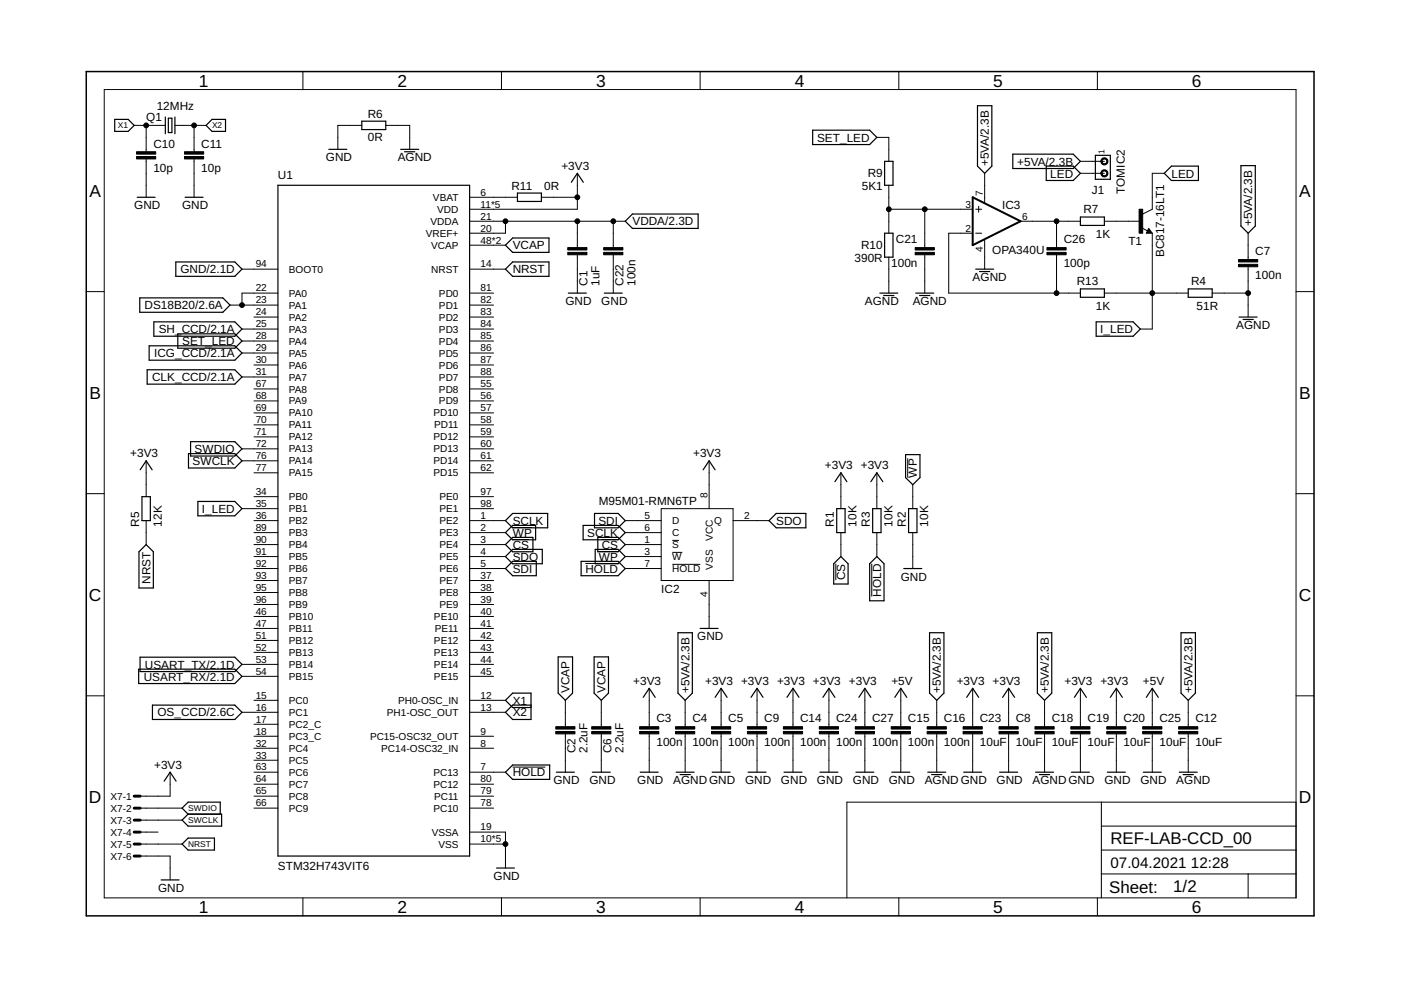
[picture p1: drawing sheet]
<svg xmlns="http://www.w3.org/2000/svg" width="297mm" height="210mm" viewBox="0 0 297 210" stroke-linecap="round" stroke-linejoin="round" font-family="sans-serif">
<g fill="none" stroke="#000" stroke-width=".21">
<path d="M22.1 19h252.7v171.4h-252.7zM64.2 15.2v3.8M106.3 15.2v3.8M148.4 15.2v3.8M190.6 15.2v3.8M232.7 15.2v3.8M28.4 26.6h6.7M31 26.6v5.6M31 33.7v8.1M37.1 26.6h6.6M41.1 26.6v5.6M41.1 33.7v8.1"/>
<path d="M76.7 26.6h-5.1v5.1M81.8 26.6h5.1v5.1M122.4 36.7v7.7h-22.8M185.9 29.1h2.5v5.1M188.4 39.3v10.1M208.8 36.7v6.3M229.1 34.2h5M229.1 36.7h5M246.8 36.7h-2.5v7.7l-2 1M51.3 57.1h7.6M99.6 41.8h10.1M99.6 46.9h33"/>
<path d="M99.6 57.1h7.6M99.6 52h7.6M107.2 46.9v2.5h-7.6M114.8 41.8h7.6M122.4 46.9v5.6M122.4 54v8.1M130 46.9v5.6M130 54v8.1M188.4 44.4h17.8M188.4 54.5v7.6M196.1 44.4v8.1M196.1 54v8.1"/>
<path d="M206.2 49.4h-5.1v12.7h28M206.9 44.4h1.2M206.9 49.4h1.2M207.5 43.7v1.3M208.8 50.8v6.3M216.4 46.9h12.7M224 46.9v5.6M224 54v8.1M234.1 46.9h7.7M242.1 48.3l1.2 .7M243.5 48.4l.8 1h-1.3zM244.3 49.4v20.4h-2.5"/>
<path d="M264.6 49.4v5.6M264.6 56.6v10.6M18.3 61.8h3.8M48.8 64.7h10.1M51.3 69.8h7.6M51.3 72.3h7.6M51.3 74.8h7.6M51.3 79.9h7.6M53.8 67.2h5.1M53.8 77.4h5.1M58.9 62.1h-7.6v2.6M99.6 62.1h5"/>
<path d="M99.6 64.7h5M99.6 67.2h5M99.6 69.8h5M99.6 72.3h5M99.6 74.8h5M99.6 77.4h5M99.6 79.9h5M234.1 62.1h17.8M257 62.1h7.6M274.8 61.8h3.8M31 97.7v7.6M51.3 95.2h7.6"/>
<path d="M51.3 97.7h7.6M53.8 82.5h5.1M53.8 85h5.1M53.8 87.5h5.1M53.8 90.1h5.1M53.8 92.6h5.1M99.6 82.5h5M99.6 85h5M99.6 87.5h5M99.6 90.1h5M99.6 92.6h5M99.6 95.2h5"/>
<path d="M99.6 97.7h5M150.3 97.7v10.1M192.4 97.2v4.1M18.3 104.7h3.8M31 110.4v5.1M51.3 107.8h7.6M53.8 110.4h5.1M53.8 112.9h5.1M53.8 115.5h5.1M53.8 118h5.1M53.8 105.3h5.1M53.8 100.2h5.1"/>
<path d="M99.6 110.4h7.6M99.6 112.9h7.6M99.6 115.5h7.6M99.6 118h7.6M99.6 105.3h5M99.6 107.8h5M99.6 100.2h5M108.7 111.8h4.1M108.7 114.4h3.5M124.1 119.5h6.9M127 116.9h4M127.6 114.4h3.4"/>
<path d="M132.6 110.4h7.6M132.6 112.9h7.6M132.6 115.5h7.6M132.6 118h7.6M140.2 107.8h15.2v15.3h-15.2zM142.5 114.6h1.5M142.5 117.1h2.2M142.5 119.7h6M155.4 110.4h7.6M177.2 119.5v3.5M178.3 100.2v7.6M178.3 112.9v5.1"/>
<path d="M184.8 119.5v7M185.9 100.2v7.6M185.9 112.9v5.1M193.5 102.8v5M193.5 112.9v7.6M274.8 104.7h3.8M53.8 120.5h5.1M53.8 123.1h5.1M53.8 125.6h5.1M53.8 128.2h5.1M53.8 130.7h5.1M53.8 133.2h5.1"/>
<path d="M53.8 135.8h5.1M53.8 138.3h5.1M99.6 120.5h7.6M99.6 123.1h5M99.6 125.6h5M99.6 128.2h5M99.6 130.7h5M99.6 133.2h5M99.6 135.8h5M99.6 138.3h5M132.6 120.5h7.6M150.3 123.1v10.1"/>
<path d="M18.3 147.5h3.8M51.3 151h7.6M51.3 140.9h7.6M51.3 143.4h7.6M53.8 158.6h5.1M53.8 156.1h5.1M53.8 148.5h5.1M53.8 153.6h5.1M99.6 158.6h5M99.6 156.1h5M99.6 148.5h7.6M99.6 151h7.6"/>
<path d="M99.6 140.9h5M99.6 143.4h5M119.9 148.5v5.6M119.9 155.6v8.1M127.5 148.5v5.6M127.5 155.6v8.1M137.6 145.9v8.2M137.6 155.6v8.1M145.3 148.5v5.6M145.3 155.6v8.1M152.9 145.9v8.2M152.9 155.6v8.1"/>
<path d="M160.5 145.9v8.2M160.5 155.6v8.1M168.1 145.9v8.2M168.1 155.6v8.1M175.7 145.9v8.2M175.7 155.6v8.1M183.4 145.9v8.2M183.4 155.6v8.1M191 145.9v8.2M191 155.6v8.1M198.6 148.5v5.6M198.6 155.6v8.1"/>
<path d="M206.2 145.9v8.2M206.2 155.6v8.1M213.8 145.9v8.2M213.8 155.6v8.1M221.5 148.5v5.6M221.5 155.6v8.1M229.1 145.9v8.2M229.1 155.6v8.1M236.7 145.9v8.2M236.7 155.6v8.1M244.3 145.9v8.2M244.3 155.6v8.1"/>
<path d="M251.9 148.5v5.6M251.9 155.6v8.1M274.8 147.5h3.8M29.7 179h8.9M29.7 176.4h3.8M29.7 171.3h8.9M29.7 173.9h8.9M36.1 163.7v5.1h-6.4M53.8 163.7h5.1M53.8 161.2h5.1M53.8 166.3h5.1M53.8 168.8h5.1"/>
<path d="M53.8 171.3h5.1M99.6 163.7h7.6M99.6 179h7.6M99.6 176.4h7.6v7.6M99.6 166.3h5M99.6 168.8h5M99.6 171.3h5M108.7 162.6h6.9M233.5 170.1v20.3M233.5 175.2h41.3M274.8 170.1h-95.2v20.3M29.7 181.5h6.4v5.1"/>
<path d="M64.2 190.4v3.8M106.3 190.4v3.8M148.4 190.4v3.8M190.6 190.4v3.8M232.7 190.4v3.8M233.5 185.3h41.3M233.5 180.2h41.3M264.6 185.3v5.1"/>
</g>
<g fill="none" stroke="#000" stroke-width=".25">
<path d="M24.3 25.3h2.9l1.2 1.3-1.2 1.3h-2.9zM35.1 24.8v3.6M35.7 25.1h.7v3h-.7zM37.1 24.8v3.6M43.7 26.6l1.3-1.3h2.8v2.6h-2.8zM58.9 39.3h40.7v142.2h-40.7zM69.7 31.7h3.8M76.7 25.7h5.1v1.8h-5.1zM85 31.7h3.8M85.8 32.2h2.1M121.1 38.7l1.3-2 1.3 2M172.3 27.6h12.1l1.5 1.5-1.5 1.5h-12.1z"/>
<path d="M187.6 34.2h1.7v5.1h-1.7zM207.2 22.4h3.1v12.8l-1.5 1.5-1.6-1.5zM214.7 32.7h12.8l1.6 1.5-1.6 1.5h-12.8zM221.8 35.2h5.7l1.6 1.5-1.6 1.6h-5.7zM232.2 32.9h3.2v5.1h-3.2zM246.8 36.7l1.6-1.5h5.7v3.1h-5.7zM263.1 35.1h3v12.8l-1.5 1.5-1.5-1.5zM29.1 41.8h3.8M37.3 55.5h12.5l1.5 1.6-1.5 1.5h-12.5zM39.2 41.8h3.9M107.2 57.1l1.5-1.6h7.7v3.1h-7.7zM107.2 52l1.5-1.5h7.7v3h-7.7z"/>
<path d="M109.7 40.9h5.1v1.8h-5.1zM132.6 46.9l1.5-1.5h13.9v3h-13.9zM187.6 49.4h1.7v5.1h-1.7zM206.9 57.1h3.8M207.7 57.6h2.1M229.1 46h5v1.8h-5zM243.5 48.9l.2 .3h-.4l.2-.5 .6 .6h-.8M29.6 63.2h17.6l1.6 1.5-1.6 1.5h-17.6zM31.2 78.4h18.6l1.5 1.5-1.5 1.5h-18.6zM31.6 73.3h18.2l1.5 1.5-1.5 1.6h-18.2zM32.6 68.2h17.2l1.5 1.6-1.5 1.5h-17.2zM37.7 70.8h12.1l1.5 1.5-1.5 1.5h-12.1z"/>
<path d="M120.5 62.1h3.8M128.1 62.1h3.8M186.5 62.1h3.9M187.3 62.7h2.2M194.2 62.1h3.8M195 62.7h2.1M229.1 61.3h5v1.7h-5zM232.4 68.2h7.8l1.6 1.6-1.6 1.5h-7.8zM251.9 61.3h5.1v1.7h-5.1zM262.7 67.2h3.8M263.5 67.7h2.2M29.7 99.6l1.3-1.9 1.3 1.9"/>
<path d="M40 96.2h9.8l1.5 1.5-1.5 1.5h-9.8zM40.4 93.6h9.4l1.5 1.6-1.5 1.5h-9.4zM149.1 99.6l1.2-1.9 1.3 1.9M192 96.4h3.1v4.9l-1.6 1.5-1.5-1.5zM30.1 105.3h1.8v5.1h-1.8zM31 115.5l1.5 1.5v7.7h-3v-7.7zM42 106.3h7.8l1.5 1.5-1.5 1.6h-7.8zM107.2 110.4l1.5-1.5h7.4v3h-7.4zM107.2 118l1.5-1.5h6.3v3h-6.3zM107.2 112.9l1.5-1.5h4.9v3h-4.9zM107.2 115.5l1.5-1.6h4.3v3.1h-4.3zM123.2 119h7.8l1.6 1.5-1.6 1.6h-7.8z"/>
<path d="M123.6 111.4h7.4l1.6 1.5-1.6 1.5h-7.4zM126 108.9h5l1.6 1.5-1.6 1.5h-5zM126.2 116.5h4.8l1.6 1.5-1.6 1.5h-4.8zM126.7 113.9h4.3l1.6 1.6-1.6 1.5h-4.3zM163 110.4l1.6-1.5h6.3v3h-6.3zM177 102.1l1.3-1.9 1.3 1.9M177.4 107.8h1.8v5.1h-1.8zM178.3 118l1.5 1.5v4.3h-3v-4.3zM184.6 102.1l1.3-1.9 1.3 1.9M185 107.8h1.8v5.1h-1.8zM185.9 118l1.5 1.5v7.9h-3v-7.9zM192.6 107.8h1.8v5.1h-1.8z"/>
<path d="M29.7 139.3h20.1l1.5 1.6-1.5 1.5h-20.1zM107.2 120.5l1.5-1.5h5v3.1h-5zM118.3 139.3h3.1v7.7l-1.5 1.5-1.6-1.5zM126 139.3h3v7.7l-1.5 1.5-1.5-1.5zM143.7 134.2h3.1v12.8l-1.5 1.5-1.6-1.5zM148.4 133.2h3.9M191.6 120.5h3.8M197.1 134.2h3v12.8l-1.5 1.5-1.5-1.5zM219.9 134.2h3.1v12.8l-1.5 1.5-1.6-1.5zM250.4 134.2h3v12.8l-1.5 1.5-1.5-1.5zM29.4 141.9h20.4l1.5 1.5-1.5 1.5h-20.4zM32.3 149.5h17.5l1.5 1.5-1.5 1.5h-17.5z"/>
<path d="M112.6 149.5h-3.9l-1.5 1.5 1.5 1.5h3.9v-5.5h-3.9l-1.5 1.5 1.5 1.5h3.9M136.4 147.8l1.2-1.9 1.3 1.9M151.6 147.8l1.3-1.9 1.3 1.9M159.2 147.8l1.3-1.9 1.3 1.9M166.9 147.8l1.2-1.9 1.3 1.9M174.5 147.8l1.2-1.9 1.3 1.9M182.1 147.8l1.3-1.9 1.2 1.9M189.7 147.8l1.3-1.9 1.3 1.9M205 147.8l1.2-1.9 1.3 1.9M212.6 147.8l1.2-1.9 1.3 1.9M227.8 147.8l1.3-1.9 1.2 1.9M235.4 147.8l1.3-1.9 1.3 1.9"/>
<path d="M243 147.8l1.3-1.9 1.3 1.9M34.8 165.6l1.3-1.9 1.2 1.9M38.6 179l1.3-1.3h5.6v2.5h-5.6zM38.6 173.9l1.3-1.3h7.1v2.6h-7.1zM39.9 172.6l-1.3-1.3 1.3-1.2h6.8v2.5M107.2 163.7l1.5-1.5h7.8v3h-7.8zM118 163.7h3.8M125.6 163.7h3.8M135.7 163.7h3.9M143.4 163.7h3.8M144.2 164.2h2.2M151 163.7h3.8"/>
<path d="M158.6 163.7h3.8M166.2 163.7h3.8M173.8 163.7h3.9M181.5 163.7h3.8M189.1 163.7h3.8M196.7 163.7h3.8M197.5 164.2h2.2M204.3 163.7h3.8M211.9 163.7h3.9M219.6 163.7h3.8M220.4 164.2h2.1M227.2 163.7h3.8"/>
<path d="M234.8 163.7h3.8M242.4 163.7h3.8M250 163.7h3.8M250.8 164.2h2.2M34.2 186.6h3.8M105.3 184h3.8"/>
</g>
<g fill="#000" stroke="#000" stroke-width=".21">
<path d="M29 33.2h4v.5h-4zM29 32.2h4v.5h-4zM39.1 33.2h4.1v.5h-4.1zM39.1 32.2h4.1v.5h-4.1zM120.4 53.5h4v.5h-4zM120.4 52.5h4v.5h-4zM128 53.5h4.1v.5h-4.1zM128 52.5h4.1v.5h-4.1zM194 53.5h4.1v.5h-4.1zM194 52.5h4.1v.5h-4.1zM222 53.5h4v.5h-4zM222 52.5h4v.5h-4z"/>
<path d="M241.5 44.4h.8v5h-.8zM262.6 56h4.1v.6h-4.1zM262.6 55h4.1v.5h-4.1zM117.8 155.1h4.1v.5h-4.1zM117.8 154.1h4.1v.5h-4.1zM125.5 155.1h4v.5h-4zM125.5 154.1h4v.5h-4zM135.6 155.1h4.1v.5h-4.1zM135.6 154.1h4.1v.5h-4.1zM143.2 155.1h4.1v.5h-4.1zM143.2 154.1h4.1v.5h-4.1zM150.9 155.1h4v.5h-4z"/>
<path d="M150.9 154.1h4v.5h-4zM158.5 155.1h4v.5h-4zM158.5 154.1h4v.5h-4zM166.1 155.1h4.1v.5h-4.1zM166.1 154.1h4.1v.5h-4.1zM173.7 155.1h4.1v.5h-4.1zM173.7 154.1h4.1v.5h-4.1zM181.3 155.1h4.1v.5h-4.1zM181.3 154.1h4.1v.5h-4.1zM189 155.1h4v.5h-4zM189 154.1h4v.5h-4zM196.6 155.1h4v.5h-4z"/>
<path d="M196.6 154.1h4v.5h-4zM204.2 155.1h4.1v.5h-4.1zM204.2 154.1h4.1v.5h-4.1zM211.8 155.1h4.1v.5h-4.1zM211.8 154.1h4.1v.5h-4.1zM219.4 155.1h4.1v.5h-4.1zM219.4 154.1h4.1v.5h-4.1zM227 155.1h4.1v.5h-4.1zM227 154.1h4.1v.5h-4.1zM234.7 155.1h4v.5h-4zM234.7 154.1h4v.5h-4zM242.3 155.1h4v.5h-4z"/>
<path d="M242.3 154.1h4v.5h-4zM249.9 155.1h4.1v.5h-4.1zM249.9 154.1h4.1v.5h-4.1z"/>
</g>
<path d="M28.4 168.8h1.3M28.4 171.3h1.3M28.4 173.9h1.3M28.4 176.4h1.3M28.4 179h1.3M28.4 181.5h1.3" fill="none" stroke="#000" stroke-width=".61"/>
<path d="M206.2 41.8l10.2 5.1-10.2 5.1z" fill="none" stroke="#000" stroke-width=".42"/>
<path d="M18.3 15.2h260.3v179h-260.3z" fill="none" stroke="#000" stroke-width=".32"/>
<g fill="#000" stroke="#000" stroke-width=".21">
<path d="M233.6 33.7a.76 .76 0 0 1 1.2 .1 .76 .76 0 0 1-.5 1.2 .76 .76 0 0 1-.9-.8h.2a.51 .51 0 0 1 .7-.5 .51 .51 0 0 1 .2 .8 .51 .51 0 0 1-.8-.1l-.1-.2h-.2z" fill-rule="evenodd"/>
<path d="M233.6 36.3a.76 .76 0 0 1 1.2 .1 .76 .76 0 0 1-.5 1.1 .76 .76 0 0 1-.9-.8h.2a.51 .51 0 0 1 .7-.5 .51 .51 0 0 1 .2 .9 .51 .51 0 0 1-.8-.2l-.1-.2h-.2z" fill-rule="evenodd"/>
<circle cx="31" cy="26.6" r=".51"/>
<circle cx="41.1" cy="26.6" r=".51"/>
<circle cx="107.2" cy="46.9" r=".51"/>
<circle cx="122.4" cy="46.9" r=".51"/>
<circle cx="122.4" cy="41.8" r=".51"/>
<circle cx="130" cy="46.9" r=".51"/>
<circle cx="188.4" cy="44.4" r=".51"/>
<circle cx="196.1" cy="44.4" r=".51"/>
<circle cx="224" cy="46.9" r=".51"/>
<circle cx="51.3" cy="64.7" r=".51"/>
<circle cx="224" cy="62.1" r=".51"/>
<circle cx="244.3" cy="62.1" r=".51"/>
<circle cx="264.6" cy="62.1" r=".51"/>
<circle cx="107.2" cy="179" r=".51"/>
</g>
<g font-size="3.7">
<text x="42.1" y="18.4">1</text>
<text x="84.3" y="18.4">2</text>
<text x="126.4" y="18.4">3</text>
<text x="168.5" y="18.4">4</text>
<text x="210.6" y="18.4">5</text>
<text x="252.7" y="18.4">6</text>
<text x="19" y="41.7">A</text>
<text x="275.5" y="41.7">A</text>
<text x="19" y="84.5">B</text>
<text x="275.5" y="84.5">B</text>
<text x="18.9" y="127.4">C</text>
<text x="275.4" y="127.4">C</text>
<text x="18.9" y="170.2">D</text>
<text x="275.4" y="170.2">D</text>
<text x="42.1" y="193.6">1</text>
<text x="84.3" y="193.6">2</text>
<text x="126.4" y="193.6">3</text>
<text x="168.5" y="193.6">4</text>
<text x="210.6" y="193.6">5</text>
<text x="252.7" y="193.6">6</text>
</g>
<g font-size="3.6">
<text x="235.4" y="179">REF-LAB-CCD_00</text>
<text x="235.2" y="189.2">Sheet:</text>
<text x="248.8" y="189.1">1/2</text>
</g>
<g font-size="3.2">
<text x="235.4" y="184">07.04.2021</text>
<text x="252.5" y="184">12:28</text>
</g>
<g font-size="2.5">
<text x="33.2" y="23.3">12MHz</text>
<text x="31" y="25.6">Q1</text>
<text x="78" y="29.9">0R</text>
<text x="78" y="25.1">R6</text>
<text x="32.5" y="31.3">C10</text>
<text x="42.7" y="31.3">C11</text>
<text x="69.1" y="34.2">GND</text>
<text x="84.3" y="34.2">AGND</text>
<text x="119" y="36">+3V3</text>
<text x="173.2" y="30">SET_LED</text>
<text x="209.6" y="35.2" transform="rotate(-90 209.6 35.2)">+5VA/2.3B</text>
<text x="215.7" y="35.1">+5VA/2.3B</text>
<text x="32.5" y="36.4">10p</text>
<text x="42.7" y="36.4">10p</text>
<text x="58.9" y="38">U1</text>
<text x="108.4" y="40.3">R11</text>
<text x="115.4" y="40.3">0R</text>
<text x="182.7" y="40.3">5K1</text>
<text x="184" y="37.5">R9</text>
<text x="222.7" y="37.6">LED</text>
<text x="231.5" y="41.1">J1</text>
<text x="238.5" y="41.1" transform="rotate(-90 238.5 41.1)">TOMIC2</text>
<text x="248.4" y="37.6">LED</text>
<text x="28.5" y="44.4">GND</text>
<text x="38.6" y="44.4">GND</text>
<text x="134.1" y="47.8">VDDA/2.3D</text>
<text x="212.5" y="44.2">IC3</text>
<text x="229.7" y="45.1">R7</text>
<text x="265.5" y="47.9" transform="rotate(-90 265.5 47.9)">+5VA/2.3B</text>
<text x="108.7" y="52.9">VCAP</text>
<text x="182.6" y="52.7">R10</text>
<text x="189.9" y="51.6">C21</text>
<text x="210.4" y="53.8">OPA340U</text>
<text x="225.5" y="51.6">C26</text>
<text x="232.4" y="50.5">1K</text>
<text x="239.2" y="52">T1</text>
<text x="38.2" y="58">GND/2.1D</text>
<text x="108.7" y="58">NRST</text>
<text x="181.2" y="55.5">390R</text>
<text x="188.9" y="56.7">100n</text>
<text x="206.2" y="59.6">AGND</text>
<text x="225.5" y="56.7">100p</text>
<text x="246.9" y="54.5" transform="rotate(-90 246.9 54.5)">BC817-16LT1</text>
<text x="266.2" y="59.2">100n</text>
<text x="266.2" y="54.1">C7</text>
<text x="30.6" y="65.6">DS18B20/2.6A</text>
<text x="119.9" y="64.7">GND</text>
<text x="124.6" y="60.6" transform="rotate(-90 124.6 60.6)">C1</text>
<text x="127.1" y="60.6" transform="rotate(-90 127.1 60.6)">1uF</text>
<text x="127.5" y="64.7">GND</text>
<text x="132.2" y="60.6" transform="rotate(-90 132.2 60.6)">C22</text>
<text x="134.7" y="60.6" transform="rotate(-90 134.7 60.6)">100n</text>
<text x="183.4" y="64.7">AGND</text>
<text x="193.5" y="64.7">AGND</text>
<text x="228.3" y="60.3">R13</text>
<text x="232.4" y="65.7">1K</text>
<text x="252.5" y="60.3">R4</text>
<text x="253.7" y="65.7">51R</text>
<text x="33.7" y="70.7">SH_CCD/2.1A</text>
<text x="233.3" y="70.7">I_LED</text>
<text x="262.1" y="69.8">AGND</text>
<text x="32.7" y="75.7">ICG_CCD/2.1A</text>
<text x="38.6" y="73.2">SET_LED</text>
<text x="32.3" y="80.8">CLK_CCD/2.1A</text>
<text x="27.6" y="96.9">+3V3</text>
<text x="40.8" y="98.6">SWCLK</text>
<text x="41.3" y="96">SWDIO</text>
<text x="147" y="96.9">+3V3</text>
<text x="174.9" y="99.5">+3V3 +3V3</text>
<text x="194.4" y="101.3" transform="rotate(-90 194.4 101.3)">WP</text>
<text x="127" y="107.1">M95M01-RMN6TP</text>
<text x="29.5" y="111.7" transform="rotate(-90 29.5 111.7)">R5</text>
<text x="34.3" y="111.7" transform="rotate(-90 34.3 111.7)">12K</text>
<text x="42.8" y="108.7">I_LED</text>
<text x="108.7" y="111.3">SCLK</text>
<text x="108.7" y="113.8">WP</text>
<text x="124.5" y="113.8">SCLK</text>
<text x="126.9" y="111.3">SDI</text>
<text x="164.6" y="111.3">SDO</text>
<text x="176.8" y="111.7" transform="rotate(-90 176.8 111.7)">R1</text>
<text x="181.6" y="111.7" transform="rotate(-90 181.6 111.7)">10K</text>
<text x="184.4" y="111.7" transform="rotate(-90 184.4 111.7)">R3</text>
<text x="189.2" y="111.7" transform="rotate(-90 189.2 111.7)">10K</text>
<text x="192" y="111.7" transform="rotate(-90 192 111.7)">R2</text>
<text x="196.8" y="111.7" transform="rotate(-90 196.8 111.7)">10K</text>
<text x="108.7" y="118.9">SDO</text>
<text x="108.7" y="116.4">CS</text>
<text x="127" y="118.9">WP</text>
<text x="127.6" y="116.4">CS</text>
<text x="31.9" y="123.8" transform="rotate(-90 31.9 123.8)">NRST</text>
<text x="108.7" y="121.4">SDI</text>
<text x="124.1" y="121.4">HOLD</text>
<text x="140.2" y="125.6">IC2</text>
<text x="179.2" y="123" transform="rotate(-90 179.2 123)">CS</text>
<text x="191" y="123.1">GND</text>
<text x="186.8" y="126.5" transform="rotate(-90 186.8 126.5)">HOLD</text>
<text x="147.8" y="135.8">GND</text>
<text x="30.7" y="141.8">USART_TX/2.1D</text>
<text x="30.5" y="144.3">USART_RX/2.1D</text>
<text x="108.7" y="149.4">X1</text>
<text x="120.8" y="147" transform="rotate(-90 120.8 147)">VCAP</text>
<text x="128.4" y="147" transform="rotate(-90 128.4 147)">VCAP</text>
<text x="134.3" y="145.2">+3V3</text>
<text x="146.2" y="147" transform="rotate(-90 146.2 147)">+5VA/2.3B</text>
<text x="149.5" y="145.2">+3V3 +3V3 +3V3 +3V3 +3V3</text>
<text x="189" y="145.2">+5V</text>
<text x="199.5" y="147" transform="rotate(-90 199.5 147)">+5VA/2.3B</text>
<text x="202.8" y="145.2">+3V3 +3V3</text>
<text x="222.3" y="147" transform="rotate(-90 222.3 147)">+5VA/2.3B</text>
<text x="225.7" y="145.2">+3V3 +3V3</text>
<text x="242.3" y="145.2">+5V</text>
<text x="252.8" y="147" transform="rotate(-90 252.8 147)">+5VA/2.3B</text>
<text x="33.4" y="151.9">OS_CCD/2.6C</text>
<text x="108.7" y="151.9">X2</text>
<text x="139.2" y="153.2">C3</text>
<text x="146.8" y="153.2">C4</text>
<text x="154.4" y="153.2">C5</text>
<text x="162" y="153.2">C9</text>
<text x="169.7" y="153.2">C14</text>
<text x="177.3" y="153.2">C24</text>
<text x="184.9" y="153.2">C27</text>
<text x="192.5" y="153.2">C15</text>
<text x="200.1" y="153.2">C16</text>
<text x="207.7" y="153.2">C23</text>
<text x="215.4" y="153.2">C8</text>
<text x="223" y="153.2">C18</text>
<text x="230.6" y="153.2">C19</text>
<text x="238.2" y="153.2">C20</text>
<text x="245.8" y="153.2">C25</text>
<text x="253.5" y="153.2">C12</text>
<text x="122" y="159.7" transform="rotate(-90 122 159.7)">C2</text>
<text x="124.6" y="159.7" transform="rotate(-90 124.6 159.7)">2.2uF</text>
<text x="129.7" y="159.7" transform="rotate(-90 129.7 159.7)">C6</text>
<text x="132.2" y="159.7" transform="rotate(-90 132.2 159.7)">2.2uF</text>
<text x="139.2" y="158.3">100n</text>
<text x="146.8" y="158.3">100n</text>
<text x="154.4" y="158.3">100n</text>
<text x="162" y="158.3">100n</text>
<text x="169.7" y="158.3">100n</text>
<text x="177.3" y="158.3">100n</text>
<text x="184.9" y="158.3">100n</text>
<text x="192.5" y="158.3">100n</text>
<text x="200.1" y="158.3">100n</text>
<text x="207.7" y="158.3">10uF</text>
<text x="215.4" y="158.3">10uF</text>
<text x="223" y="158.3">10uF</text>
<text x="230.6" y="158.3">10uF</text>
<text x="238.2" y="158.3">10uF</text>
<text x="245.8" y="158.3">10uF</text>
<text x="253.5" y="158.3">10uF</text>
<text x="32.7" y="163">+3V3</text>
<text x="108.7" y="164.6">HOLD</text>
<text x="117.3" y="166.3">GND</text>
<text x="125" y="166.3">GND</text>
<text x="135.1" y="166.3">GND</text>
<text x="142.7" y="166.3">AGNDGND</text>
<text x="158" y="166.3">GND</text>
<text x="165.6" y="166.3">GND</text>
<text x="173.2" y="166.3">GND</text>
<text x="180.8" y="166.3">GND</text>
<text x="188.4" y="166.3">GND</text>
<text x="196.1" y="166.3">AGNDGND</text>
<text x="211.3" y="166.3">GND</text>
<text x="218.9" y="166.3">AGNDGND</text>
<text x="234.2" y="166.3">GND</text>
<text x="241.8" y="166.3">GND</text>
<text x="249.4" y="166.3">AGND</text>
<text x="58.9" y="184.5">STM32H743VIT6</text>
<text x="33.5" y="189.1">GND</text>
<text x="104.6" y="186.6">GND</text>
</g>
<g font-size="2.1">
<text x="101.9" y="41.5">6</text>
<text x="208.4" y="41.5" transform="rotate(-90 208.4 41.5)">7</text>
<text x="91.3" y="47.7">VDDA</text>
<text x="91.8" y="42.6">VBAT</text>
<text x="92.7" y="45.1">VDD</text>
<text x="101.9" y="44">11*5</text>
<text x="101.9" y="46.6">21</text>
<text x="204.7" y="44">3</text>
<text x="216.7" y="46.6">6</text>
<text x="90.3" y="50.2">VREF+</text>
<text x="91.4" y="52.7">VCAP</text>
<text x="101.9" y="49.1">20</text>
<text x="101.9" y="51.6">48*2</text>
<text x="204.7" y="49.1">2</text>
<text x="208.4" y="53.5" transform="rotate(-90 208.4 53.5)">4</text>
<text x="54.2" y="56.7">94</text>
<text x="61.3" y="57.8">BOOT0</text>
<text x="91.4" y="57.8">NRST</text>
<text x="101.9" y="56.7">14</text>
<text x="54.2" y="61.8">22</text>
<text x="54.2" y="64.3">23</text>
<text x="61.3" y="62.9">PA0</text>
<text x="61.3" y="65.4">PA1</text>
<text x="93.1" y="62.9">PD0</text>
<text x="93.1" y="65.4">PD1</text>
<text x="101.9" y="61.8">81</text>
<text x="101.9" y="64.3">82</text>
<text x="54.2" y="66.9">24</text>
<text x="54.2" y="69.4">25</text>
<text x="54.2" y="71.9">28</text>
<text x="61.3" y="68">PA2</text>
<text x="61.3" y="70.5">PA3</text>
<text x="93.1" y="68">PD2</text>
<text x="93.1" y="70.5">PD3</text>
<text x="101.9" y="66.9">83</text>
<text x="101.9" y="69.4">84</text>
<text x="101.9" y="71.9">85</text>
<text x="54.2" y="74.5">29</text>
<text x="54.2" y="77">30</text>
<text x="61.3" y="73.1">PA4</text>
<text x="61.3" y="75.6">PA5</text>
<text x="93.1" y="73.1">PD4</text>
<text x="93.1" y="75.6">PD5</text>
<text x="101.9" y="74.5">86</text>
<text x="101.9" y="77">87</text>
<text x="54.2" y="79.6">31</text>
<text x="54.2" y="82.1">67</text>
<text x="61.3" y="78.1">PA6</text>
<text x="61.3" y="80.7">PA7</text>
<text x="61.3" y="83.2">PA8</text>
<text x="93.1" y="83.2">PD8</text>
<text x="93.1" y="78.1">PD6</text>
<text x="93.1" y="80.7">PD7</text>
<text x="101.9" y="82.1">55</text>
<text x="101.9" y="79.6">88</text>
<text x="54.2" y="84.6">68</text>
<text x="54.2" y="87.2">69</text>
<text x="54.2" y="89.7">70</text>
<text x="61.3" y="85.8">PA9</text>
<text x="61.3" y="88.3">PA10</text>
<text x="91.9" y="88.3">PD10</text>
<text x="93.1" y="85.8">PD9</text>
<text x="101.9" y="84.6">56</text>
<text x="101.9" y="87.2">57</text>
<text x="101.9" y="89.7">58</text>
<text x="54.2" y="92.3">71</text>
<text x="54.2" y="94.8">72</text>
<text x="61.3" y="90.8">PA11</text>
<text x="61.3" y="93.4">PA12</text>
<text x="61.3" y="95.9">PA13</text>
<text x="91.9" y="93.4">PD12</text>
<text x="91.9" y="95.9">PD13</text>
<text x="92" y="90.8">PD11</text>
<text x="101.9" y="92.3">59</text>
<text x="101.9" y="94.8">60</text>
<text x="54.2" y="97.3">76</text>
<text x="54.2" y="99.9">77</text>
<text x="61.3" y="98.5">PA14</text>
<text x="61.3" y="101">PA15</text>
<text x="91.9" y="98.5">PD14</text>
<text x="91.9" y="101">PD15</text>
<text x="101.9" y="97.3">61</text>
<text x="101.9" y="99.9">62</text>
<text x="54.2" y="105">34</text>
<text x="54.2" y="107.5">35</text>
<text x="61.3" y="106.1">PB0</text>
<text x="93.2" y="106.1">PE0</text>
<text x="101.9" y="105">97</text>
<text x="101.9" y="107.5">98</text>
<text x="150" y="105.5" transform="rotate(-90 150 105.5)">8</text>
<text x="54.2" y="110">36</text>
<text x="54.2" y="112.6">89</text>
<text x="61.3" y="108.6">PB1</text>
<text x="61.3" y="111.2">PB2</text>
<text x="61.3" y="113.7">PB3</text>
<text x="93.2" y="111.2">PE2</text>
<text x="93.2" y="113.7">PE3</text>
<text x="93.2" y="108.6">PE1</text>
<text x="101.9" y="110">1</text>
<text x="101.9" y="112.6">2</text>
<text x="136.7" y="110">5</text>
<text x="136.7" y="112.6">6</text>
<text x="142.5" y="111.2">D</text>
<text x="142.5" y="113.7">C</text>
<text x="151.4" y="111.2">Q</text>
<text x="157.8" y="110">2</text>
<text x="54.2" y="115.1">90</text>
<text x="54.2" y="117.7">91</text>
<text x="61.3" y="116.2">PB4</text>
<text x="61.3" y="118.8">PB5</text>
<text x="93.2" y="116.2">PE4</text>
<text x="93.2" y="118.8">PE5</text>
<text x="101.9" y="115.1">3</text>
<text x="101.9" y="117.7">4</text>
<text x="136.7" y="115.1">1</text>
<text x="136.7" y="117.7">3</text>
<text x="142.5" y="116.2">S</text>
<text x="142.5" y="118.8">W</text>
<text x="151.1" y="114.7" transform="rotate(-90 151.1 114.7)">VCC</text>
<text x="54.2" y="120.2">92</text>
<text x="54.2" y="122.7">93</text>
<text x="54.2" y="125.3">95</text>
<text x="61.3" y="121.3">PB6</text>
<text x="61.3" y="123.9">PB7</text>
<text x="93.2" y="121.3">PE6</text>
<text x="93.2" y="123.9">PE7</text>
<text x="101.9" y="120.2">5</text>
<text x="101.9" y="122.7">37</text>
<text x="101.9" y="125.3">38</text>
<text x="136.7" y="120.2">7</text>
<text x="142.5" y="121.3">HOLD</text>
<text x="151.1" y="120.8" transform="rotate(-90 151.1 120.8)">VSS</text>
<text x="54.2" y="130.4">46</text>
<text x="54.2" y="127.8">96</text>
<text x="61.3" y="131.5">PB10</text>
<text x="61.3" y="126.4">PB8</text>
<text x="61.3" y="128.9">PB9</text>
<text x="92" y="131.5">PE10</text>
<text x="93.2" y="126.4">PE8</text>
<text x="93.2" y="128.9">PE9</text>
<text x="101.9" y="127.8">39</text>
<text x="101.9" y="130.4">40</text>
<text x="150" y="126.6" transform="rotate(-90 150 126.6)">4</text>
<text x="54.2" y="132.9">47</text>
<text x="54.2" y="135.4">51</text>
<text x="54.2" y="138">52</text>
<text x="61.3" y="134">PB11</text>
<text x="61.3" y="136.5">PB12</text>
<text x="92" y="136.5">PE12</text>
<text x="92.2" y="134">PE11</text>
<text x="101.9" y="132.9">41</text>
<text x="101.9" y="135.4">42</text>
<text x="101.9" y="138">43</text>
<text x="54.2" y="140.5">53</text>
<text x="54.2" y="143">54</text>
<text x="61.3" y="139.1">PB13</text>
<text x="61.3" y="141.6">PB14</text>
<text x="92" y="139.1">PE13</text>
<text x="92" y="141.6">PE14</text>
<text x="101.9" y="140.5">44</text>
<text x="101.9" y="143">45</text>
<text x="54.2" y="148.1">15</text>
<text x="61.3" y="149.2">PC0</text>
<text x="61.3" y="144.2">PB15</text>
<text x="84.4" y="149.2">PH0-OSC_IN</text>
<text x="92" y="144.2">PE15</text>
<text x="101.9" y="148.1">12</text>
<text x="54.2" y="150.7">16</text>
<text x="54.2" y="153.2">17</text>
<text x="54.2" y="155.7">18</text>
<text x="61.3" y="151.8">PC1</text>
<text x="61.3" y="154.3">PC2_C</text>
<text x="82" y="151.8">PH1-OSC_OUT</text>
<text x="101.9" y="155.7">9</text>
<text x="101.9" y="150.7">13</text>
<text x="54.2" y="158.3">32</text>
<text x="54.2" y="160.8">33</text>
<text x="61.3" y="156.9">PC3_C</text>
<text x="61.3" y="159.4">PC4</text>
<text x="61.3" y="161.9">PC5</text>
<text x="78.4" y="156.9">PC15-OSC32_OUT</text>
<text x="80.8" y="159.4">PC14-OSC32_IN</text>
<text x="101.9" y="158.3">8</text>
<text x="54.2" y="163.4">63</text>
<text x="54.2" y="165.9">64</text>
<text x="61.3" y="164.5">PC6</text>
<text x="61.3" y="167">PC7</text>
<text x="91.9" y="164.5">PC13</text>
<text x="91.9" y="167">PC12</text>
<text x="101.9" y="163.4">7</text>
<text x="101.9" y="165.9">80</text>
<text x="23.4" y="169.6">X7-1</text>
<text x="23.4" y="172.1">X7-2</text>
<text x="54.2" y="168.4">65</text>
<text x="54.2" y="171">66</text>
<text x="61.3" y="169.6">PC8</text>
<text x="61.3" y="172.1">PC9</text>
<text x="91.9" y="172.1">PC10</text>
<text x="92" y="169.6">PC11</text>
<text x="101.9" y="171">78</text>
<text x="101.9" y="168.4">79</text>
<text x="23.4" y="174.6">X7-3</text>
<text x="23.4" y="177.2">X7-4</text>
<text x="23.4" y="179.7">X7-5</text>
<text x="91.5" y="177.2">VSSA</text>
<text x="93" y="179.7">VSS</text>
<text x="101.9" y="178.6">10*5</text>
<text x="101.9" y="176.1">19</text>
<text x="23.4" y="182.3">X7-6</text>
</g>
<g font-size="1.8">
<text x="25" y="27.2">X1</text>
<text x="45" y="27.2">X2</text>
<text x="234.2" y="32.7" transform="rotate(-90 234.2 32.7)">1</text>
<text x="39.9" y="172">SWDIO</text>
<text x="39.9" y="179.6">NRST</text>
<text x="39.9" y="174.5">SWCLK</text>
</g>
</svg>
